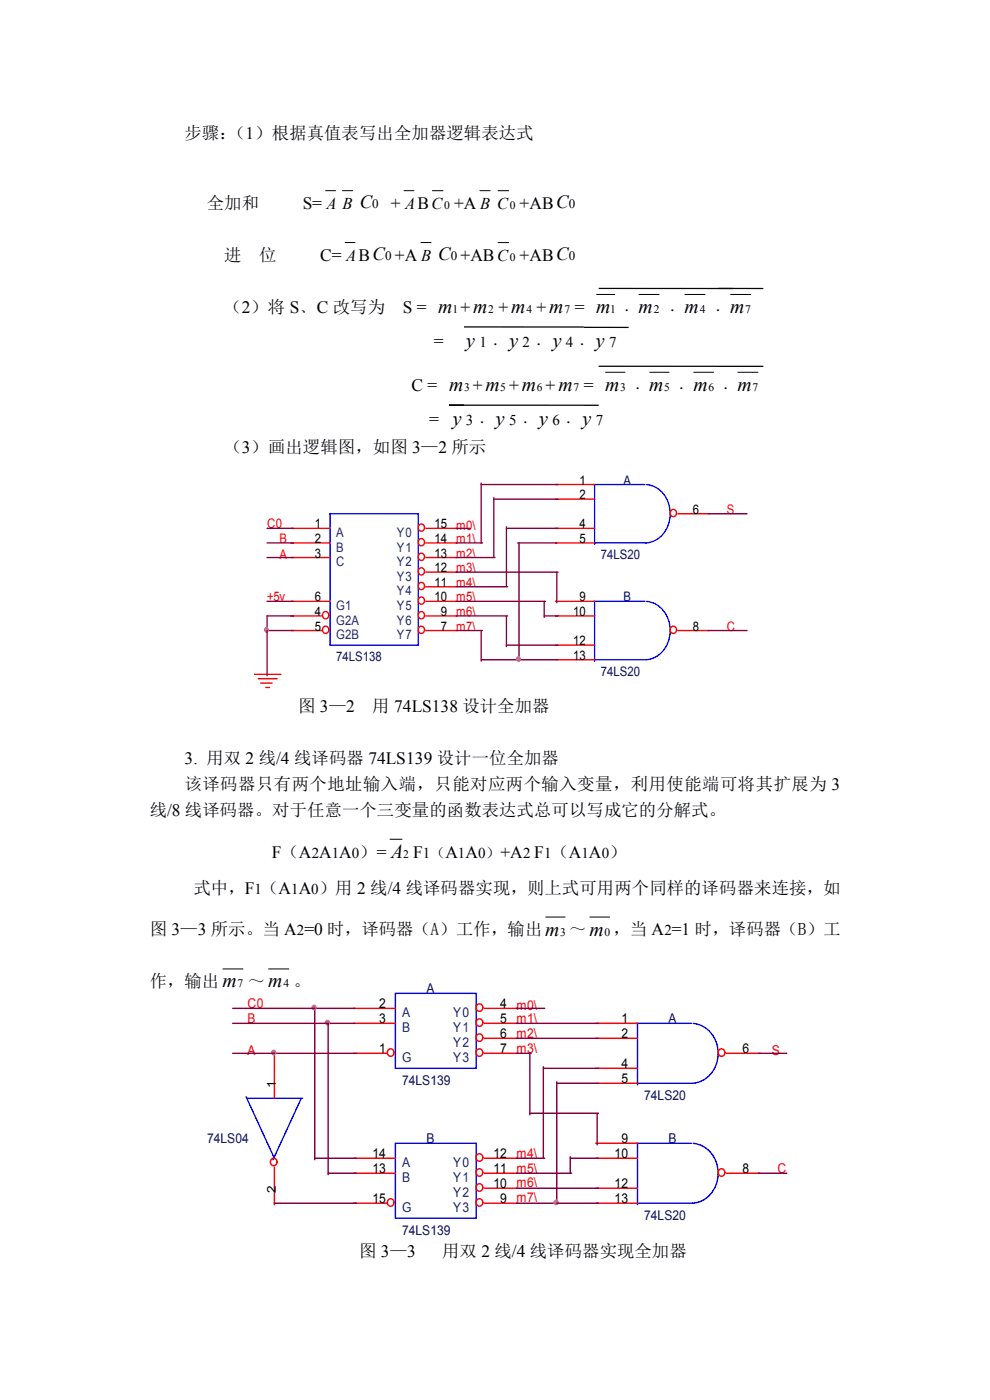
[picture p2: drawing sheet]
<svg xmlns="http://www.w3.org/2000/svg" width="210mm" height="297mm" viewBox="0 0 210 297" stroke-linecap="round" stroke-linejoin="round" font-family="sans-serif">
<g fill="none" stroke="#000" stroke-width=".21">
<path d="M69.1 40.4h2.1M72.6 40.4h2.2M73.2 51.5h2.1M85.7 40.4h2.1M89.3 51.5h2.1M91.7 40.5h2.3M101.8 40.4h2.2M105.7 40.5h2.2M105.7 51.5h2.2M126.6 62.5h3.8M128.5 79h4.1M135.5 62.5h4.3"/>
<path d="M137.8 79h4.1M145.3 62.5h4.3M147.2 79h4.2M155 62.5h4.2M156.5 79h4.3M82.7 178h2.6M115.8 194.5h4.1M125.1 194.5h4.2M47.3 205.6h4.2M57 205.6h4.3"/>
</g>
<path d="M98.4 69.4h25.4M123.8 69.5h9.6M127 61.2h34.9M127 77.7h34.9M95.2 86h31.8" fill="none" stroke="#000" stroke-width=".28"/>
<path d="M95.2 86l.2-.1z" fill="#000"/>
<g fill="none" stroke="#f00" stroke-width=".29">
<path d="M61.7 112.1h8.3M61.7 115.2h8.3M61.7 118.3h8.3M90.3 112.1h6.7M90.3 115.2h6.7M90.3 118.3h6.7M117.8 112.1h8.3M117.8 115.2h8.3M117.8 102.8h8.3M117.8 105.9h8.3M143.8 109h6.7M61.7 127.6h8.3"/>
<path d="M61.7 130.7h6.7M61.7 133.8h6.7M90.3 127.6h6.7M90.3 130.7h6.7M90.3 133.8h6.7M90.3 121.4h6.7M90.3 124.5h6.7M117.8 127.6h8.3M117.8 130.7h8.3M117.8 136.9h8.3M117.8 140h8.3M143.8 133.8h6.7"/>
<path d="M54 143.1h5.6M54.8 144h4M55.3 144.9h2.4M56.4 145.8h.8"/>
<circle cx="89.3" cy="115.1" r=".72"/>
<circle cx="89.3" cy="118.2" r=".72"/>
<circle cx="89.3" cy="112" r=".72"/>
<circle cx="142.8" cy="108.9" r=".72"/>
<circle cx="69" cy="133.6" r=".72"/>
<circle cx="69" cy="130.5" r=".72"/>
<circle cx="89.3" cy="121.3" r=".72"/>
<circle cx="89.3" cy="130.5" r=".72"/>
<circle cx="89.3" cy="124.3" r=".72"/>
<circle cx="89.3" cy="133.6" r=".72"/>
<circle cx="89.3" cy="127.4" r=".72"/>
<circle cx="142.8" cy="133.6" r=".72"/>
</g>
<path d="M70 109h18.7v27.9h-18.7zM125.9 102.8h10.9M126.1 102.8v12.7M137.2 102.8a6.1 6.1 0 0 1 4.9 7.3 5.7 5.7 0 0 1-5 5.1h-11M125.9 127.6h10.9M126.1 127.6v12.7M137.2 127.6a6.1 6.1 0 0 1 4.9 7.3 5.7 5.7 0 0 1-5 5.1h-11" fill="none" stroke="#00f" stroke-width=".29"/>
<g fill="none" stroke="#800040" stroke-width=".29">
<path d="M56.6 115.2h5.7M56.6 118.3h5.7M56.6 112.1h5.7M96.7 115.2h5.6M96.7 118.3h8.3M96.7 112.1h3M102.1 102.5v12.7M102.1 102.8h16.3M104.8 105.6v12.7M104.8 105.9h13.6M107.4 111.8v12.7M107.4 112.1h11"/>
<path d="M109.8 115.2h8.3M110.1 115.2v25.1M150.2 109h8.3M56.6 133.8h5.7M56.6 127.6h5.7M62.3 130.7h-5.7v12.7M96.7 124.5h11M96.7 133.8h5.6M96.7 121.4h21.7M96.7 130.7h11M96.7 127.6h19M102.1 133.8v6.5"/>
<path d="M102.1 140h16.3M107.4 130.7v6.5M107.4 136.9h11M115.4 130.7h3M115.4 127.6v3.4M118.1 121.4v6.5M150.2 133.8h8.3"/>
</g>
<g fill="#f0f" stroke="#f0f" stroke-width=".29">
<circle cx="109.9" cy="139.8" r=".43"/>
<circle cx="56.5" cy="133.6" r=".43"/>
</g>
<g fill="none" stroke="#00f" stroke-width=".3">
<path d="M83.9 210.7h17.1v15.9h-17.1zM134.9 217.1h11.7M135.2 217.1v13M147 217.1a6.4 6.4 0 0 1 4.7 9.3 5.7 5.7 0 0 1-4.8 3.4M52.2 232.7l6 13M52.5 233h11.7M63.9 233l-6 13M135.2 229.8h11.7M83.9 242.5h17.1v15.9h-17.1zM134.9 242.5h11.7M135.2 242.5v13.1M135.2 255.3h11.7"/>
<path d="M147 242.6a6.4 6.4 0 0 1 4.7 9.3 5.7 5.7 0 0 1-4.8 3.4"/>
</g>
<g fill="none" stroke="#f00" stroke-width=".3">
<path d="M75 213.9h8.9M75 217.1h8.9M102.7 213.9h7.1M102.7 217.1h7.1M126.4 217.1h8.8M58.2 223.1v9.9M75 223.5h7.2M102.7 223.5h7.1M102.7 220.3h7.1M126.4 220.3h8.8M126.4 226.6h8.8M126.4 229.8h8.8"/>
<path d="M154.1 223.5h7.1M58.2 247.6v8M75 245.7h8.9M75 248.9h8.9M75 255.3h7.2M102.7 245.7h7.1M102.7 248.9h7.1M102.7 255.3h7.1M102.7 252.1h7.1M126.4 245.7h8.8M126.4 255.3h8.8M126.4 252.1h8.8"/>
<path d="M126.4 242.5h8.8M154.1 248.9h7.1"/>
<circle cx="101.7" cy="217" r=".75"/>
<circle cx="101.7" cy="213.8" r=".75"/>
<circle cx="82.8" cy="223.3" r=".75"/>
<circle cx="101.7" cy="223.3" r=".75"/>
<circle cx="101.7" cy="220.1" r=".75"/>
<circle cx="153" cy="223.3" r=".75"/>
<circle cx="58" cy="246.5" r=".75"/>
<circle cx="82.8" cy="255.1" r=".75"/>
<circle cx="101.7" cy="245.6" r=".75"/>
<circle cx="101.7" cy="251.9" r=".75"/>
<circle cx="101.7" cy="248.8" r=".75"/>
<circle cx="101.7" cy="255.1" r=".75"/>
<circle cx="153" cy="248.8" r=".75"/>
</g>
<g fill="none" stroke="#800040" stroke-width=".3">
<path d="M49.4 213.9h25.9M49.4 217.1h25.9M66.8 213.9v32.1M69.6 217.1v32.1M109.6 213.9h5.9M109.6 217.1h17.4M49.4 223.5h26.2M109.6 223.5h3.1M109.6 220.3h17.4M112.4 223.5v13M112.4 236.2h14.6M115.3 226.3v19.4"/>
<path d="M115.3 226.6h11.7M118.1 229.5v25.8M118.1 229.8h8.9M126.7 236.2v6.7M160.9 223.5h6M58.2 255.3h17.4M66.8 245.7h8.8M69.6 248.9h6M109.6 255.3h17.4M109.6 245.7h5.9M109.6 248.9h11.6M109.6 252.1h17.4"/>
<path d="M121 245.7h6M121 245.4v3.5M160.9 248.9h6"/>
</g>
<g fill="#f0f" stroke="#f0f" stroke-width=".3">
<circle cx="66.6" cy="213.8" r=".45"/>
<circle cx="69.4" cy="216.9" r=".45"/>
<circle cx="58" cy="223.3" r=".45"/>
<circle cx="117.9" cy="255.1" r=".45"/>
</g>
<g font-size="4.2">
<text x="93" y="66.4">m</text>
<text x="100.3" y="66.4">m</text>
<text x="108.4" y="66.4">m</text>
<text x="116.5" y="66.4">m</text>
<text x="126.5" y="66.4">m</text>
<text x="135.4" y="66.4">m</text>
<text x="145.2" y="66.4">m</text>
<text x="154.9" y="66.4">m</text>
<text x="98.9" y="73.6">y</text>
<text x="108.1" y="73.6">y</text>
<text x="117.2" y="73.6">y</text>
<text x="126.4" y="73.6">y</text>
<text x="95.3" y="82.9">m</text>
<text x="103" y="82.9">m</text>
<text x="110.7" y="82.9">m</text>
<text x="118.5" y="82.9">m</text>
<text x="128.4" y="82.9">m</text>
<text x="137.7" y="82.9">m</text>
<text x="147.1" y="82.9">m</text>
<text x="156.4" y="82.9">m</text>
<text x="96" y="90.2">y</text>
<text x="105.2" y="90.2">y</text>
<text x="114.4" y="90.2">y</text>
<text x="123.5" y="90.2">y</text>
<text x="83" y="181.9">A</text>
<text x="115.7" y="198.5">m</text>
<text x="125" y="198.5">m</text>
<text x="47.2" y="209.5">m</text>
<text x="56.9" y="209.5">m</text>
</g>
<g font-size="3.7">
<text x="39.2" y="29.5">步骤：</text>
<text x="48.4" y="29.5">（1）根据真值表写出全加器逻辑表达式</text>
<text x="43.9" y="44.3">全加和</text>
<text x="64.2" y="44.3">S= A B C</text>
<text x="82.9" y="44.3">+ ABC +A B C +ABC</text>
<text x="47.6" y="55.3">进</text>
<text x="55" y="55.3">位</text>
<text x="67.9" y="55.3">C= ABC +A B C +ABC +ABC</text>
<text x="47.6" y="66.4">（2）将 S﹑C 改写为</text>
<text x="85.4" y="66.4">S =</text>
<text x="97.7" y="66.4">+</text>
<text x="105.7" y="66.4">+</text>
<text x="113.8" y="66.4">+</text>
<text x="121.9" y="66.4">=</text>
<text x="131.1" y="66.4">﹒</text>
<text x="140.8" y="66.4">﹒</text>
<text x="150.5" y="66.4">﹒</text>
<text x="92" y="73.7">=</text>
<text x="103.3" y="73.7">﹒</text>
<text x="112.4" y="73.7">﹒</text>
<text x="121.6" y="73.7">﹒</text>
<text x="87.3" y="82.9">C =</text>
<text x="100.3" y="82.9">+</text>
<text x="108" y="82.9">+</text>
<text x="115.7" y="82.9">+</text>
<text x="123.8" y="82.9">=</text>
<text x="133.4" y="82.9">﹒</text>
<text x="142.7" y="82.9">﹒</text>
<text x="152.1" y="82.9">﹒</text>
<text x="91" y="90.2">=</text>
<text x="100.4" y="90.2">﹒</text>
<text x="109.6" y="90.2">﹒</text>
<text x="118.7" y="90.2">﹒</text>
<text x="47.6" y="96">（3）画出逻辑图，如图 3—2 所示</text>
<text x="63.2" y="151.1">图 3—2</text>
<text x="79" y="151.1">用 74LS138 设计全加器</text>
<text x="39.2" y="162.1">3. 用双 2 线/4 线译码器 74LS139 设计一位全加器</text>
<text x="39.2" y="167.6">该译码器只有两个地址输入端，只能对应两个输入变量，利用使能端可将其扩展为 3</text>
<text x="31.7" y="173.1">线/8 线译码器。对于任意一个三变量的函数表达式总可以写成它的分解式。</text>
<text x="57.7" y="181.9">F（A A A ）=</text>
<text x="87.7" y="181.9">F</text>
<text x="94.5" y="181.9">A A</text>
<text x="106.2" y="181.9">+A F （A A ）</text>
<text x="41" y="189.6">式中，F （A A ）用 2 线/4 线译码器实现，则上式可用两个同样的译码器来连接，如</text>
<text x="31.7" y="198.4">图 3—3 所示。当 A =0 时，译码器（A）工作，输出</text>
<text x="120.7" y="198.4">～</text>
<text x="130" y="198.4">，当 A =1 时，译码器（B）工</text>
<text x="31.7" y="209.4">作，输出</text>
<text x="52.6" y="209.4">～</text>
<text x="62.3" y="209.4">。</text>
<text x="76.2" y="266.6">图 3—3</text>
<text x="93.8" y="266.6">用双 2 线/4 线译码器实现全加器</text>
</g>
<g font-size="3.2">
<text x="101.7" y="73.7">1</text>
<text x="110.9" y="73.7">2</text>
<text x="120" y="73.7">4</text>
<text x="129.2" y="73.7">7</text>
<text x="98.8" y="90.2">3</text>
<text x="108" y="90.2">5</text>
<text x="117.2" y="90.2">6</text>
<text x="126.4" y="90.2">7</text>
<text x="66.1" y="181.9">2</text>
<text x="70.4" y="181.9">1</text>
<text x="74.6" y="181.9">0</text>
<text x="89.7" y="181.9">1（</text>
<text x="97.2" y="181.9">1</text>
<text x="101.4" y="181.9">0）</text>
<text x="111" y="181.9">2</text>
<text x="115.4" y="181.9">1</text>
<text x="123.4" y="181.9">1</text>
<text x="127.6" y="181.9">0</text>
<text x="54" y="189.6">1</text>
<text x="61.8" y="189.6">1</text>
<text x="66" y="189.6">0</text>
<text x="62.9" y="198.4">2</text>
<text x="140.9" y="198.4">2</text>
</g>
<g font-size="2.9" fill="#f00">
<text x="52.5" y="213.9">C0</text>
<text x="52.5" y="217.1">B</text>
<text x="52.5" y="223.8">A</text>
<text x="163.8" y="223.8">S</text>
<text x="164.9" y="248.9">C</text>
</g>
<g font-size="2.9">
<text x="80.5" y="213.9">2</text>
<text x="106.1" y="213.9">4 m0\</text>
<text x="80.5" y="217.1">3</text>
<text x="106.1" y="217.1">5 m1\</text>
<text x="106.1" y="220.3">6 m2\</text>
<text x="131.8" y="217.1">1</text>
<text x="131.8" y="220.3">2</text>
<text x="80.5" y="223.5">1</text>
<text x="106.1" y="223.5">7 m3\</text>
<text x="131.8" y="226.6">4</text>
<text x="157.5" y="223.5">6</text>
<text x="131.8" y="229.8">5</text>
<text x="79" y="245.7">14</text>
<text x="104.7" y="245.7">12 m4\</text>
<text x="130.4" y="245.7">10</text>
<text x="131.8" y="242.5">9</text>
<text x="79" y="248.9">13</text>
<text x="104.7" y="248.9">11 m5\</text>
<text x="157.5" y="248.9">8</text>
<text x="79" y="255.3">15</text>
<text x="104.7" y="252.1">10 m6\</text>
<text x="106.1" y="255.3">9 m7\</text>
<text x="130.4" y="252.1">12</text>
<text x="130.4" y="255.3">13</text>
</g>
<g font-size="2.9" fill="#004080">
<text x="85.3" y="215.8">A</text>
<text x="96.1" y="215.8">Y0</text>
<text x="85.3" y="219">B</text>
<text x="96.1" y="219">Y1</text>
<text x="85.3" y="225.4">G</text>
<text x="96.1" y="222.2">Y2</text>
<text x="96.1" y="225.4">Y3</text>
<text x="85.3" y="247.6">A</text>
<text x="85.3" y="250.8">B</text>
<text x="96.1" y="247.6">Y0</text>
<text x="96.1" y="250.8">Y1</text>
<text x="85.3" y="257.2">G</text>
<text x="96.1" y="254">Y2</text>
<text x="96.1" y="257.2">Y3</text>
</g>
<g font-size="2.9" fill="#000080">
<text x="90.4" y="210.7">A</text>
<text x="141.8" y="217.1">A</text>
<text x="85.3" y="230.1">74LS139</text>
<text x="136.7" y="233.3">74LS20</text>
<text x="43.9" y="242.5">74LS04</text>
<text x="90.4" y="242.5">B</text>
<text x="141.8" y="242.5">B</text>
<text x="85.3" y="261.9">74LS139</text>
<text x="136.7" y="258.8">74LS20</text>
</g>
<g font-size="2.8">
<text x="79" y="44.2">0</text>
<text x="120.7" y="44.2">0</text>
<text x="81.7" y="55.2">0</text>
<text x="95.6" y="55.2">0</text>
<text x="120.7" y="55.2">0</text>
<text x="122.9" y="102.8">1</text>
<text x="122.9" y="105.9">2</text>
<text x="66.8" y="112.1">1</text>
<text x="92.2" y="112.1">15 m0\</text>
<text x="122.9" y="112.1">4</text>
<text x="147" y="109">6</text>
<text x="66.8" y="115.2">2</text>
<text x="66.8" y="118.3">3</text>
<text x="92.2" y="115.2">14 m1\</text>
<text x="92.2" y="118.3">13 m2\</text>
<text x="122.9" y="115.2">5</text>
<text x="92.2" y="121.4">12 m3\</text>
<text x="92.2" y="124.5">11 m4\</text>
<text x="66.8" y="127.6">6</text>
<text x="66.8" y="130.7">4</text>
<text x="92.2" y="127.6">10 m5\</text>
<text x="93.5" y="130.7">9 m6\</text>
<text x="121.6" y="130.7">10</text>
<text x="122.9" y="127.6">9</text>
<text x="66.8" y="133.8">5</text>
<text x="93.5" y="133.8">7 m7\</text>
<text x="121.6" y="136.9">12</text>
<text x="147" y="133.8">8</text>
<text x="121.6" y="140">13</text>
</g>
<g font-size="2.8" fill="#000080">
<text x="132.3" y="102.8">A</text>
<text x="127.5" y="118.6">74LS20</text>
<text x="132.3" y="127.6">B</text>
<text x="71.3" y="140.3">74LS138</text>
<text x="127.5" y="143.4">74LS20</text>
</g>
<g font-size="2.8" fill="#f00">
<text x="56.6" y="112.1">C0</text>
<text x="154.2" y="109">S</text>
<text x="59.3" y="118.6">A</text>
<text x="59.3" y="115.2">B</text>
<text x="56.6" y="127.6">+5v</text>
<text x="154.2" y="133.8">C</text>
</g>
<g font-size="2.8" fill="#004080">
<text x="71.3" y="113.9">A</text>
<text x="84.2" y="113.9">Y0</text>
<text x="71.3" y="117">B</text>
<text x="84.2" y="117">Y1</text>
<text x="71.3" y="120.1">C</text>
<text x="84.2" y="120.1">Y2</text>
<text x="84.2" y="123.2">Y3</text>
<text x="71.3" y="129.4">G1</text>
<text x="84.2" y="126.3">Y4</text>
<text x="84.2" y="129.4">Y5</text>
<text x="71.3" y="132.5">G2A</text>
<text x="71.3" y="135.6">G2B</text>
<text x="84.2" y="132.5">Y6</text>
<text x="84.2" y="135.6">Y7</text>
</g>
<g font-size="2.6">
<text x="58.5" y="230.8" transform="rotate(-90 58.5 230.8)">1</text>
<text x="58.5" y="253" transform="rotate(-90 58.5 253)">2</text>
</g>
<g font-size="2.4">
<text x="94.2" y="44.4">0</text>
<text x="108.1" y="44.4">0</text>
<text x="108.1" y="55.4">0</text>
<text x="96" y="66.4">1</text>
<text x="103.6" y="66.4">2</text>
<text x="111.7" y="66.4">4</text>
<text x="119.7" y="66.4">7</text>
<text x="129.5" y="66.4">1</text>
<text x="138.7" y="66.4">2</text>
<text x="148.4" y="66.4">4</text>
<text x="158.1" y="66.4">7</text>
<text x="98.5" y="82.9">3</text>
<text x="106.1" y="82.9">5</text>
<text x="113.9" y="82.9">6</text>
<text x="121.7" y="82.9">7</text>
<text x="131.6" y="82.9">3</text>
<text x="140.9" y="82.9">5</text>
<text x="150.3" y="82.9">6</text>
<text x="159.6" y="82.9">7</text>
<text x="85.5" y="181.9">2</text>
<text x="118.9" y="198.5">3</text>
<text x="128.2" y="198.5">0</text>
<text x="50.4" y="209.5">7</text>
<text x="60.1" y="209.5">4</text>
</g>
</svg>
